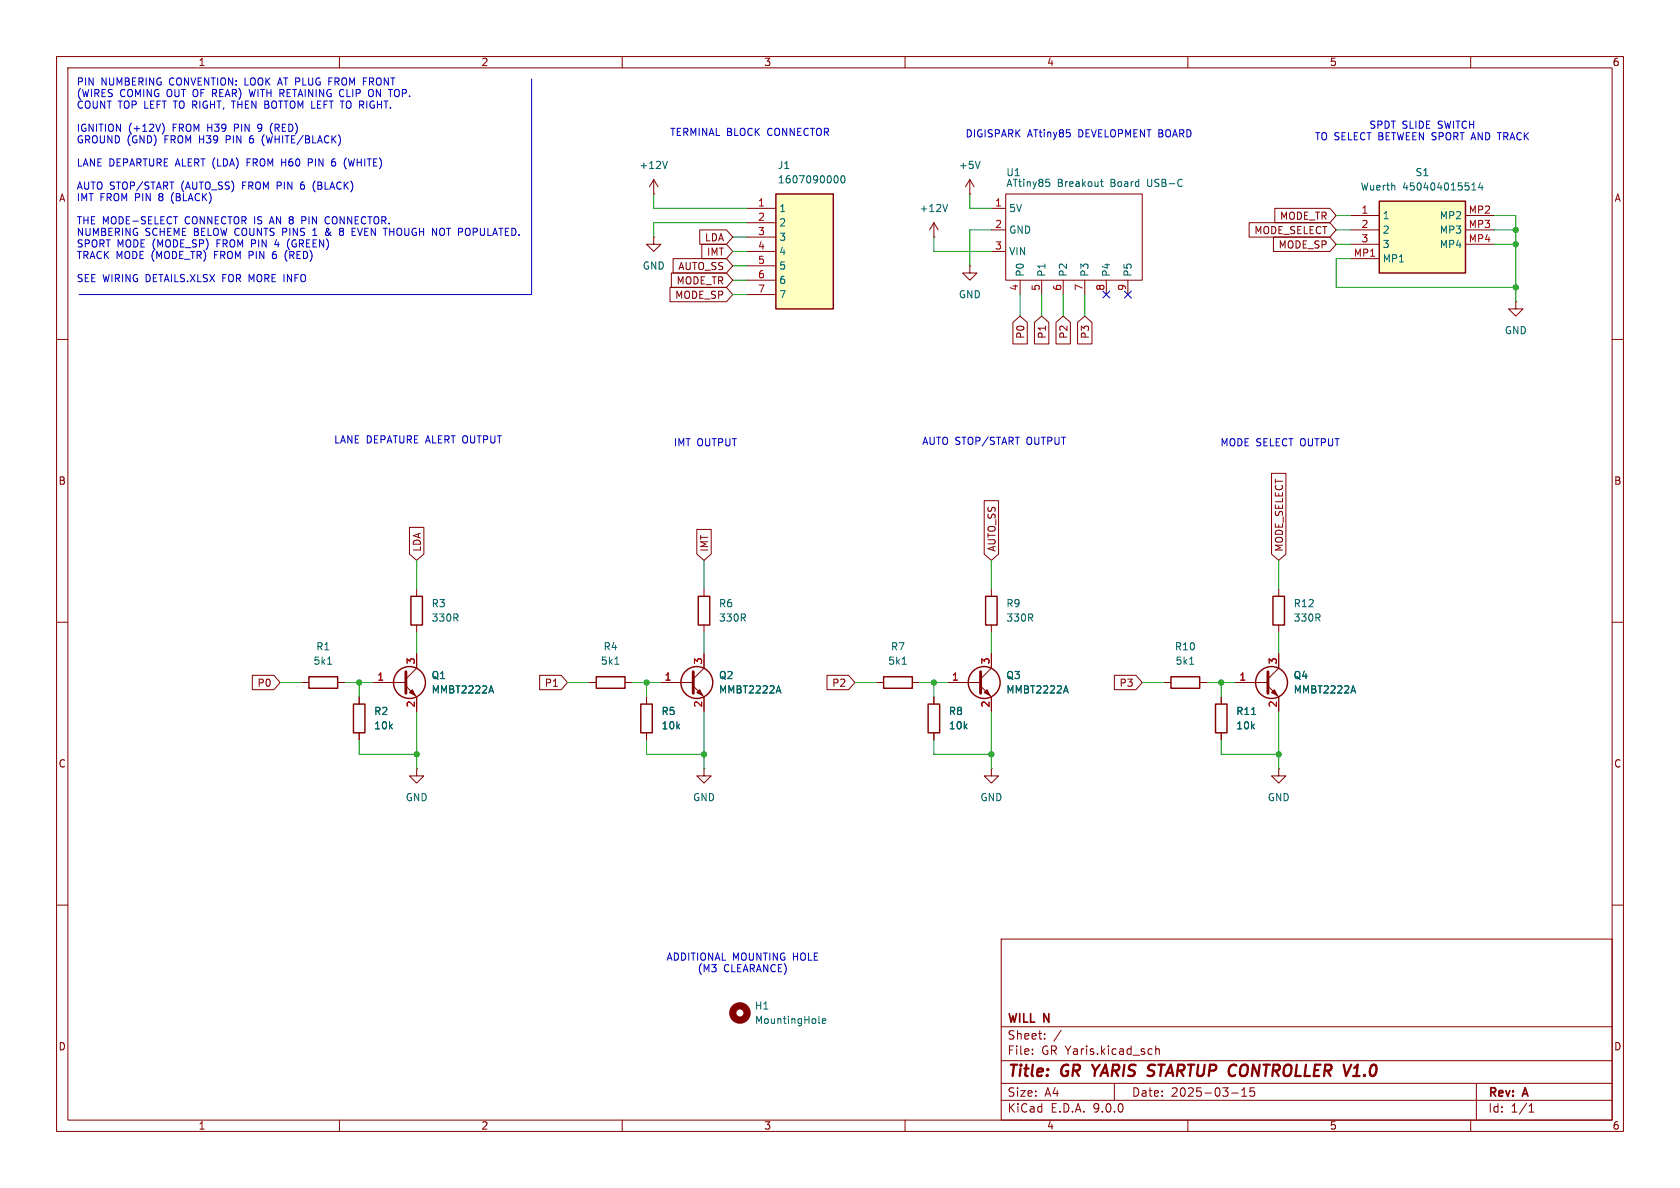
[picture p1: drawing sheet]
<svg xmlns="http://www.w3.org/2000/svg" width="297mm" height="210mm" viewBox="0 0 297 210" stroke-linecap="round" stroke-linejoin="round" font-family="sans-serif">
<g fill="none" stroke="#840000" stroke-width=".18">
<path d="M10 10h277v190h-277zM12 12h273v186h-273zM60 10v2M110 10v2M160 10v2M210 10v2M260 10v2M165.1 39.4l-.8 1.2M165.1 39.4l.8 1.2M165.1 39.4v2.5M175.3 36.8h2.5M177.8 34.3h24.1v15.2h-24.1z"/>
<path d="M165.1 41.9h.1M175.3 40.6h2.5M175.3 44.5h2.5M180.3 49.5v2.6M184.1 49.5v2.6M188 49.5v2.6M191.8 49.5v2.6M195.6 49.5v2.6M199.4 49.5v2.6M10 60h2M285 60h2M10 110h2"/>
<path d="M124.5 115.6v2.5l-1.9 1.9M124.5 104.1v1.3M124.5 110.5v1.3M175.3 115.6v2.5l-1.9 1.9M226.1 115.6v2.5l-1.9 1.9M285 110h2M73.7 135.9v1.3h1.2l-1.2 1.2-1.3-1.2h1.3M73.7 135.9h.1M116.8 120.7h5.8M122.6 121.3l1.9 1.9v2.5M154.9 120.7h1.3M161.3 120.7h1.3"/>
<path d="M165.1 123.2v1.3M165.1 129.5v1.3M167.6 120.7h5.8M173.4 121.3l1.9 1.9v2.5M175.3 135.9v1.3h1.2l-1.2 1.2-1.3-1.2h1.3M175.3 135.9h.1M218.4 120.7h5.8M224.2 121.3l1.9 1.9v2.5M10 160h2M177 166h108v32h-108zM285 160h2M60 198v2"/>
<path d="M110 198v2M160 198v2M177 194.5h108M177 191.5h108M177 187.5h108M177 181.5h108M182.5 186.3v.1M182.5 185.5v.1M184.7 183.6v.1M184.7 182.8v.1M187.6 182.1l-1.3 2M197 191.5v3"/>
<path d="M203.5 185.4l.2 .1M203.7 186.3l-.2 .1M204.3 184.9v1.5M204.3 185.5l.2-.1 .4 .1 .1 .9M210 198v2M217.7 193.2h1.2M219.5 193.8h.9M219.5 192.7l.5-.4v1.5M221.7 192.3h-.7v.7l.2-.1h.5l.1 .3-.1 .5-.2 .1-.5-.1M260 198v2M261 191.5v6.5M270.3 196.6h.9"/>
<path d="M270.3 195.5l.4-.4v1.5"/>
</g>
<path d="M193.1 188.2l.5 1.1M203.3 189.2l.6 .2M203.5 188.2h.4M203.9 190l-.3 .2" fill="none" stroke="#840000" stroke-width=".4"/>
<path d="M167.5 36.1l-.4 1.3M184.9 31.7h.6M185 32.2h.3l.3 .2-.1 .4-.5 .2M194.5 32.1h.5M194.7 31.7v1.1l.3 .2M159.5 117.4h.7M137.3 122.1h.6M137.6 121.2l.5 1.3M188.1 122.1h.6M188.4 121.2l.5 1.3M238.9 122.1h.6M239.2 121.2l.5 1.3" fill="none" stroke="#006464" stroke-width=".18"/>
<path d="M122.6 118.7v3.9M173.4 118.7v3.9M224.2 118.7v3.9" fill="none" stroke="#840000" stroke-width=".51"/>
<g fill="none" stroke="#840000" stroke-width=".25">
<path d="M123.4 105.4h2.1v5.1h-2.1zM156.2 119.6h5.1v2.1h-5.1zM164.1 124.5h2v5h-2z"/>
<circle cx="123.2" cy="120.6" r="2.82"/>
<circle cx="174" cy="120.6" r="2.82"/>
<circle cx="224.8" cy="120.6" r="2.82"/>
</g>
<g fill="#840000" stroke="#840000" stroke-width=".18">
<path d="M224.8 122.4l.5-.5 .5 1z"/>
<path d="M123.2 122.4l.5-.5 .5 1z"/>
<path d="M174 122.4l.5-.5 .5 1z"/>
</g>
<path d="M243.8 35.6h15.3v12.7h-15.3z" fill="#ffffc2"/>
<path d="M243.8 35.6h15.3v12.7h-15.3zM54.6 119.6h5.1v2.1h-5.1zM105.4 119.6h5.1v2.1h-5.1zM207 119.6h5.1v2.1h-5.1zM225 105.4h2.1v5.1h-2.1zM113.3 124.5h2v5h-2z" fill="none" stroke="#840000" stroke-width=".25"/>
<g fill="none" stroke="#840000" stroke-width=".18">
<path d="M115.6 34.3h.1M115.6 31.8l-.8 1.2M115.6 31.8l.7 1.2M115.6 31.8v2.5M171.4 34.3h.1M171.4 31.8l-.7 1.2M171.4 31.8l.8 1.2M171.4 31.8v2.5M238.8 38.1h5M259.1 38.1h5.1M115.6 41.9v1.3h1.2l-1.2 1.3-1.3-1.3h1.3M115.6 41.9h.1"/>
<path d="M171.4 47v1.3h1.3l-1.3 1.2-1.2-1.2h1.2M171.4 47h.1M238.8 40.6h5M238.8 43.2h5M238.8 45.7h5M259.1 40.6h5.1M259.1 43.2h5.1M226.1 104.1v1.3M226.1 110.5v1.3M53.3 120.7h1.3M59.7 120.7h1.3M104.1 120.7h1.3"/>
<path d="M110.5 120.7h1.3M114.3 123.2v1.3M114.3 129.5v1.3M205.7 120.7h1.3M212.1 120.7h1.3"/>
</g>
<path d="M118 28.5l-.4 1.3M173.3 28.5l-.5 1.3M260.2 33.6h.7M260.3 32.6l.3-.3v1.3M261.7 32.3l-.3 .9h.8M262 32.8v.8M57.9 117.4h.7M108.7 117.4h.7M210.3 117.4h.7" fill="none" stroke="#006464" stroke-width=".18"/>
<path d="M137.2 34.3h10.1v20.3h-10.1z" fill="#ffffc2"/>
<g fill="none" stroke="#840000" stroke-width=".25">
<path d="M137.2 34.3h10.1v20.3h-10.1zM72.6 105.4h2.1v5.1h-2.1zM174.2 105.4h2.1v5.1h-2.1zM62.5 124.5h2v5h-2zM214.9 124.5h2v5h-2z"/>
<circle cx="72.4" cy="120.6" r="2.82"/>
</g>
<g fill="none" stroke="#840000" stroke-width=".18">
<path d="M132.1 36.8h5.1M132.1 39.4h5.1M220.8 39.4h14.3l1.1 1.2-1.1 1.3h-14.3zM225.4 36.8h9.7l1.1 1.3-1.1 1.3h-9.7zM118.4 50.8h10l1.1 1.3-1.1 1.2h-10zM118.7 48.3h9.7l1.1 1.2-1.1 1.3h-9.7zM119 45.7h9.4l1.1 1.3-1.1 1.3h-9.4zM123.7 40.6h4.7l1.1 1.3-1.1 1.3h-4.7zM124.1 43.2h4.3l1.1 1.3-1.1 1.2h-4.3zM132.1 41.9h5.1M132.1 44.5h5.1M132.1 47h5.1"/>
<path d="M132.1 49.5h5.1M132.1 52.1h5.1M179.1 57l1.2-1.1 1.3 1.1v3.8h-2.5zM182.9 57l1.2-1.1 1.3 1.1v3.8h-2.5zM186.7 57l1.3-1.1 1.2 1.1v3.8h-2.5zM190.5 57l1.3-1.1 1.2 1.1v3.8h-2.5zM225.1 41.9h10l1.1 1.3-1.1 1.3h-10zM268 53.3v1.3h1.2l-1.2 1.3-1.3-1.3h1.3M268 53.3h.1M72.4 93.2h2.5v4.7l-1.2 1.2-1.3-1.2zM123.2 93.6h2.5v4.3l-1.2 1.2-1.3-1.2zM174 88.5h2.5v9.4l-1.2 1.2-1.3-1.2z"/>
<path d="M224.8 83.7h2.5v14.2l-1.2 1.2-1.3-1.2zM44.6 119.4h3.8l1.1 1.3-1.1 1.2h-3.8zM73.7 115.6v2.5l-1.9 1.9M73.7 104.1v1.3M73.7 110.5v1.3M95.4 119.4h3.8l1.1 1.3-1.1 1.2h-3.8zM124.5 115.6v2.5M146.2 119.4h3.8l1.1 1.3-1.1 1.2h-3.8zM175.3 104.1v1.3M175.3 110.5v1.3M175.3 115.6v2.5M197 119.4h3.8l1.1 1.3-1.1 1.2h-3.8z"/>
<path d="M226.1 115.6v2.5M63.5 123.2v1.3M63.5 129.5v1.3M66 120.7h5.8M71.8 121.3l1.9 1.9v2.5M114.3 123.2v1.3M114.3 129.5v1.3M116.8 120.7h2.6M124.5 135.9v1.3h1.2l-1.2 1.2-1.3-1.2h1.3M124.5 135.9h.1M124.5 123.2v2.5M165.1 123.2v1.3"/>
<path d="M165.1 129.5v1.3M167.6 120.7h2.6M175.3 123.2v2.5M215.9 123.2v1.3M215.9 129.5v1.3M218.4 120.7h2.6M226.1 135.9v1.3h1.2l-1.2 1.2-1.3-1.2h1.3M226.1 135.9h.1M226.1 123.2v2.5"/>
</g>
<g fill="none" stroke="#006464" stroke-width=".18">
<path d="M147.7 31.1a.68 .68 0 0 1 .5 .6 .68 .68 0 0 1-.5 .6M148.8 31.2l.2-.1a.68 .68 0 0 1 .4 .6 .68 .68 0 0 1-.4 .6l-.2-.1-.1-.4zM86.5 122.1h.6M86.8 121.2l.5 1.3M137.3 122.1h.6M137.6 121.2l.5 1.3M188.1 122.1h.6M188.4 121.2l.5 1.3M221.3 126.3h.7M238.9 122.1h.6M239.2 121.2l.5 1.3M144.8 180.7l.2 .2"/>
<path d="M145.4 180.5l.6-.1-.1-.3h-.3l-.2 .2v.6h.5"/>
</g>
<path d="M71.8 118.7v3.9" fill="none" stroke="#840000" stroke-width=".51"/>
<path d="M72.4 122.4l.5-.5 .5 1z" fill="#840000" stroke="#840000" stroke-width=".18"/>
<circle cx="130.8" cy="179.1" r="1.27" fill="none" stroke="#840000" stroke-width="1.3"/>
<g fill="none" stroke="#0000c2" stroke-width=".18">
<path d="M44 15.8l.3 1.3M58.1 14.4h.5M58.1 13.8h.6M65.9 16.9l-.4 .2M94 14v38.1h-80M28.7 21.8a1.46 1.46 0 0 1 0 1.9M44.3 24.1a.99 .99 0 0 0-.1 1.1l.1 .1M44.3 24.5l-.2 .2M45.7 23.2h.2M45.8 22l-.2 .2v.3l.2 .2M46.5 24.2a1.48 1.48 0 0 0 .2 1.5M48.2 21.8a1.46 1.46 0 0 0 0 1.9"/>
<path d="M53.3 32.3a.99 .99 0 0 0-.1 1.1h.2M53.4 39h.4M53.4 32.7l-.3 .2M53.8 38.3h-.4v1.3M54.5 28.7h.5M55 28.1h-.5v1.3M55.7 32a1.46 1.46 0 0 0 0 1.9M57.6 39.4l.4 .2M58 38.3l-.4 .2M58.7 29.3h.5M58.7 28.6h.5M59.2 28.1h-.3l-.2 .3"/>
<path d="M189.2 23.5v.6M48.3 44.6a.99 .99 0 0 0 0 1.1h.1M48.4 44.9l-.2 .3M48.9 42.3l-.3 .9h.8M50.5 44.6a1.48 1.48 0 0 0 .3 1.6M50.9 42.6a1.48 1.48 0 0 0 .3 1.6M55.3 41.6h.7M55.5 40.5l-.2 .2M57.9 40.4l-.2 .1 .2 .5M58 40.8l-.5 .4 .1 .4h.4M60.1 41.5l.1 .1h.4M60.1 40.8l.1 .1"/>
<path d="M60.2 40.9h.3M60.2 40.9l-.1 .1M60.5 40.9l.1 .1M60.6 40.8l-.1 .1M62.2 41.6h.6M62.2 41h.5"/>
</g>
<g fill="none" stroke="#009600" stroke-width=".18">
<path d="M115.6 34.3v2.5h16.5M132.1 39.4h-16.5v2.5M171.4 34.3v2.5h3.9M236.2 38.1h2.6M264.2 38.1h3.8v15.2M129.5 44.5h2.6M129.5 41.9h2.6M129.5 52.1h2.6M129.5 47h2.6M129.5 49.5h2.6M165.1 41.9v2.6h10.2M175.3 40.6h-3.9v6.4"/>
<path d="M180.3 52.1v3.8M184.1 52.1v3.8M188 52.1v3.8M191.8 52.1v3.8M236.2 43.2h2.6M236.2 40.6h2.6M238.8 45.7h-2.6v5.1h31.8M264.2 43.2h3.8M264.2 40.6h3.8M73.7 99.1v5M124.5 99.1v5M175.3 99.1v5"/>
<path d="M226.1 99.1v5M73.7 111.8v3.8M124.5 111.8v3.8M175.3 111.8v3.8M226.1 111.8v3.8M49.5 120.7h3.8M61 120.7h5M63.5 130.8v2.6h10.2M63.5 120.7v2.5M73.7 125.7v10.2M100.3 120.7h3.8M111.8 120.7h5"/>
<path d="M114.3 130.8v2.6h10.2M114.3 120.7v2.5M124.5 125.7v10.2M151.1 120.7h3.8M162.6 120.7h5M165.1 120.7v2.5M165.1 130.8v2.6h10.2M175.3 125.7v10.2M201.9 120.7h3.8M213.4 120.7h5M215.9 130.8v2.6h10.2M215.9 120.7v2.5"/>
<path d="M226.1 125.7v10.2"/>
</g>
<path d="M195 51.5l1.2 1.2M196.2 51.5l-1.2 1.2M198.8 51.5l1.2 1.2M200 51.5l-1.2 1.2" fill="none" stroke="#000084" stroke-width=".18"/>
<g fill="#009600" stroke="#009600" stroke-width=".18">
<circle cx="268" cy="43.2" r=".46"/>
<circle cx="268" cy="40.6" r=".46"/>
<circle cx="268" cy="50.8" r=".46"/>
<circle cx="124.5" cy="133.4" r=".46"/>
<circle cx="114.3" cy="120.7" r=".46"/>
<circle cx="73.7" cy="133.4" r=".46"/>
<circle cx="215.9" cy="120.7" r=".46"/>
<circle cx="165.1" cy="120.7" r=".46"/>
<circle cx="226.1" cy="133.4" r=".46"/>
<circle cx="175.3" cy="133.4" r=".46"/>
<circle cx="63.5" cy="120.7" r=".46"/>
</g>
<g font-size="2.8" fill="#840000">
<text x="178" y="190.9">Title:</text>
<text x="187.7" y="190.9">GR</text>
<text x="194" y="190.9">YARIS</text>
<text x="204.6" y="190.9">STARTUP CONTROLLER V1.0</text>
</g>
<g font-size="2.1" fill="#840000">
<text x="178" y="184">Sheet:</text>
<text x="178" y="181.2">WILL</text>
<text x="184.6" y="181.2">N</text>
<text x="178" y="186.7">File:</text>
<text x="184.1" y="186.7">GR Yaris.kicad_sch</text>
<text x="178" y="196.9">KiCad</text>
<text x="178" y="194.1">Size:</text>
<text x="184.7" y="194.1">A4</text>
<text x="185.7" y="196.9">E.D.A.</text>
<text x="193.3" y="196.9">9.0.0</text>
<text x="200" y="194.1">Date:</text>
<text x="207" y="194.1">2025-03-15</text>
<text x="263" y="194.3">Rev:</text>
<text x="263" y="196.9">Id:</text>
<text x="267.1" y="196.9">1/1</text>
<text x="269.4" y="194.3">A</text>
</g>
<g font-size="1.8" fill="#840000">
<text x="35" y="11.9">1</text>
<text x="85" y="11.9">2</text>
<text x="135" y="11.9">3</text>
<text x="185" y="11.9">4</text>
<text x="235" y="11.9">5</text>
<text x="285" y="11.9">6</text>
<text x="10.3" y="35.9">A</text>
<text x="285.3" y="35.9">A</text>
<text x="221.6" y="41.6">MODE_SELECT</text>
<text x="226.2" y="39.1">MODE_TR</text>
<text x="119.8" y="47.9">AUTO_SS</text>
<text x="124.5" y="42.9">LDA</text>
<text x="124.9" y="45.4">IMT</text>
<text x="225.9" y="44.1">MODE_SP</text>
<text x="119.3" y="53">MODE_SP</text>
<text x="119.5" y="50.5">MODE_TR</text>
<text x="181.3" y="60" transform="rotate(-90 181.3 60)">P0</text>
<text x="185.1" y="60" transform="rotate(-90 185.1 60)">P1</text>
<text x="188.9" y="60" transform="rotate(-90 188.9 60)">P2</text>
<text x="192.7" y="60" transform="rotate(-90 192.7 60)">P3</text>
<text x="10.3" y="85.9">B</text>
<text x="285.3" y="85.9">B</text>
<text x="74.6" y="97.6" transform="rotate(-90 74.6 97.6)">LDA</text>
<text x="125.4" y="97.6" transform="rotate(-90 125.4 97.6)">IMT</text>
<text x="176.2" y="97.6" transform="rotate(-90 176.2 97.6)">AUTO_SS</text>
<text x="227" y="97.6" transform="rotate(-90 227 97.6)">MODE_SELECT</text>
<text x="45.4" y="121.6">P0</text>
<text x="96.2" y="121.6">P1</text>
<text x="147" y="121.6">P2</text>
<text x="197.8" y="121.6">P3</text>
<text x="10.3" y="135.9">C</text>
<text x="285.3" y="135.9">C</text>
<text x="10.3" y="185.9">D</text>
<text x="285.3" y="185.9">D</text>
<text x="35" y="199.9">1</text>
<text x="85" y="199.9">2</text>
<text x="135" y="199.9">3</text>
<text x="185" y="199.9">4</text>
<text x="235" y="199.9">5</text>
<text x="285" y="199.9">6</text>
</g>
<g font-size="1.8" fill="#0000c2">
<text x="13.5" y="15.4">PIN</text>
<text x="13.5" y="17.5">(WIRES</text>
<text x="17.8" y="15.4">NUMBERING</text>
<text x="21.2" y="17.5">COMING OUT OF REAR)</text>
<text x="30" y="15.4">CONVENTION: LOOK AT PLUG</text>
<text x="44.8" y="17.5">WITH RETAINING CLIP</text>
<text x="59" y="15.4">FROM FRONT</text>
<text x="66.4" y="17.5">ON TOP.</text>
<text x="13.5" y="19.5">COUNT TOP LEFT TO RIGHT, THEN BOTTOM LEFT TO RIGHT.</text>
<text x="13.5" y="23.6">IGNITION</text>
<text x="22.7" y="23.6">(+12V)</text>
<text x="30.6" y="23.6">FROM H39</text>
<text x="41.9" y="23.6">PIN</text>
<text x="46.2" y="23.6">9</text>
<text x="48.6" y="23.6">(RED)</text>
<text x="242" y="23">SPDT SLIDE</text>
<text x="254.3" y="23">SWITCH</text>
<text x="13.5" y="25.7">GROUND (GND)</text>
<text x="13.5" y="29.8">LANE DEPARTURE ALERT (LDA)</text>
<text x="29.2" y="25.7">FROM H39</text>
<text x="40.4" y="25.7">PIN</text>
<text x="44.1" y="29.8">FROM H60</text>
<text x="44.8" y="25.7">6</text>
<text x="47.2" y="25.7">(WHITE/BLACK)</text>
<text x="55.3" y="29.8">PIN</text>
<text x="59.7" y="29.8">6</text>
<text x="62.1" y="29.8">(WHITE)</text>
<text x="118.4" y="24.2">TERMINAL BLOCK</text>
<text x="135.8" y="24.2">CONNECTOR</text>
<text x="170.6" y="24.5">DIGISPARK</text>
<text x="181.6" y="24.5">ATtiny85</text>
<text x="190.7" y="24.5">DEVELOPMENT BOARD</text>
<text x="232.4" y="25">TO SELECT BETWEEN SPORT AND TRACK</text>
<text x="13.5" y="33.8">AUTO STOP/START</text>
<text x="13.5" y="35.9">IMT FROM PIN</text>
<text x="28.3" y="35.9">8</text>
<text x="30.7" y="35.9">(BLACK)</text>
<text x="32.1" y="33.8">(AUTO_SS)</text>
<text x="43.1" y="33.8">FROM PIN</text>
<text x="53.8" y="33.8">6</text>
<text x="56.2" y="33.8">(BLACK)</text>
<text x="13.5" y="40">THE MODE-SELECT</text>
<text x="32.8" y="40">CONNECTOR IS</text>
<text x="48.2" y="40">AN 8</text>
<text x="54.2" y="40">PIN</text>
<text x="58.5" y="40">CONNECTOR.</text>
<text x="13.5" y="42">NUMBERING</text>
<text x="13.5" y="44.1">SPORT MODE (MODE_SP)</text>
<text x="13.5" y="46.1">TRACK MODE (MODE_TR)</text>
<text x="25.6" y="42">SCHEME BELOW COUNTS PINS</text>
<text x="38.1" y="46.1">FROM PIN</text>
<text x="38.6" y="44.1">FROM PIN</text>
<text x="48.8" y="46.1">6</text>
<text x="49.3" y="44.1">4</text>
<text x="51.2" y="46.1">(RED)</text>
<text x="51.6" y="44.1">(GREEN)</text>
<text x="56" y="42">1</text>
<text x="58.3" y="42">&amp;</text>
<text x="61.1" y="42">8</text>
<text x="63.5" y="42">EVEN THOUGH NOT POPULATED.</text>
<text x="13.5" y="50.2">SEE WIRING DETAILS.XLSX</text>
<text x="39.6" y="50.2">FOR MORE INFO</text>
<text x="59" y="78.6">LANE DEPATURE ALERT OUTPUT</text>
<text x="119" y="79.1">IMT OUTPUT</text>
<text x="162.9" y="78.8">AUTO STOP/START</text>
<text x="181.6" y="78.8">OUTPUT</text>
<text x="215.7" y="79.1">MODE SELECT OUTPUT</text>
<text x="117.7" y="170">ADDITIONAL MOUNTING HOLE</text>
<text x="123.2" y="172.1">(M3</text>
<text x="127.9" y="172.1">CLEARANCE)</text>
</g>
<g font-size="1.8" fill="#006464">
<text x="112.9" y="30.1">+12V</text>
<text x="137.4" y="30.1">J1</text>
<text x="137.4" y="32.6">1607090000</text>
<text x="169.4" y="30.1">+5V</text>
<text x="177.8" y="33.2">ATtiny85</text>
<text x="177.8" y="31.3">U1</text>
<text x="186.9" y="33.2">Breakout</text>
<text x="196.4" y="33.2">Board</text>
<text x="203.1" y="33.2">USB-C</text>
<text x="240.4" y="33.9">Wuerth</text>
<text x="248" y="33.9">450404015514</text>
<text x="250.1" y="31.3">S1</text>
<text x="137.7" y="37.7">1</text>
<text x="137.7" y="40.2">2</text>
<text x="162.5" y="37.7">+12V</text>
<text x="178.3" y="37.7">5V</text>
<text x="178.3" y="41.5">GND</text>
<text x="244.3" y="39">1</text>
<text x="244.3" y="41.5">2</text>
<text x="254.4" y="39">MP2</text>
<text x="254.4" y="41.5">MP3</text>
<text x="113.5" y="47.9">GND</text>
<text x="137.7" y="42.8">3</text>
<text x="137.7" y="45.3">4</text>
<text x="137.7" y="47.9">5</text>
<text x="178.3" y="45.3">VIN</text>
<text x="244.3" y="44">3</text>
<text x="244.3" y="46.6">MP1</text>
<text x="254.4" y="44">MP4</text>
<text x="137.7" y="50.4">6</text>
<text x="137.7" y="52.9">7</text>
<text x="169.4" y="52.9">GND</text>
<text x="181.2" y="49" transform="rotate(-90 181.2 49)">P0</text>
<text x="185" y="49" transform="rotate(-90 185 49)">P1</text>
<text x="188.8" y="49" transform="rotate(-90 188.8 49)">P2</text>
<text x="192.6" y="49" transform="rotate(-90 192.6 49)">P3</text>
<text x="196.4" y="49" transform="rotate(-90 196.4 49)">P4</text>
<text x="200.3" y="49" transform="rotate(-90 200.3 49)">P5</text>
<text x="265.9" y="59.3">GND</text>
<text x="76.2" y="107.5">R3</text>
<text x="127" y="107.5">R6</text>
<text x="177.8" y="107.5">R9</text>
<text x="228.6" y="107.5">R12</text>
<text x="76.2" y="110.1">330R</text>
<text x="127" y="110.1">330R</text>
<text x="177.8" y="110.1">330R</text>
<text x="228.6" y="110.1">330R</text>
<text x="55.3" y="117.7">5k1</text>
<text x="55.8" y="115.2">R1</text>
<text x="106.1" y="117.7">5k1</text>
<text x="106.6" y="115.2">R4</text>
<text x="156.9" y="117.7">5k1</text>
<text x="157.4" y="115.2">R7</text>
<text x="207.6" y="115.2">R10</text>
<text x="207.7" y="117.7">5k1</text>
<text x="76.2" y="120.2">Q1</text>
<text x="76.2" y="122.8">MMBT2222A</text>
<text x="127" y="120.2">Q2</text>
<text x="127" y="122.8">MMBT2222A</text>
<text x="177.8" y="120.2">Q3</text>
<text x="177.8" y="122.8">MMBT2222A</text>
<text x="228.6" y="120.2">Q4</text>
<text x="228.6" y="122.8">MMBT2222A</text>
<text x="66" y="126.6">R2</text>
<text x="66" y="129.1">10k</text>
<text x="116.8" y="126.6">R5</text>
<text x="116.8" y="129.1">10k</text>
<text x="167.6" y="126.6">R8</text>
<text x="167.6" y="129.1">10k</text>
<text x="218.4" y="129.1">10k</text>
<text x="218.4" y="126.6">R11</text>
<text x="71.6" y="141.8">GND</text>
<text x="122.4" y="141.8">GND</text>
<text x="173.2" y="141.8">GND</text>
<text x="224" y="141.8">GND</text>
<text x="133.4" y="178.7">H1</text>
<text x="133.4" y="181.2">MountingHole</text>
</g>
<g font-size="1.8" fill="#a90000">
<text x="133.9" y="36.6">1</text>
<text x="133.9" y="39.1">2</text>
<text x="133.9" y="41.7">3</text>
<text x="175.8" y="36.6">1</text>
<text x="175.8" y="40.4">2</text>
<text x="240.6" y="37.8">1</text>
<text x="240.6" y="40.4">2</text>
<text x="259.6" y="37.8">MP2</text>
<text x="259.6" y="40.4">MP3</text>
<text x="133.9" y="44.2">4</text>
<text x="133.9" y="46.7">5</text>
<text x="175.8" y="44.2">3</text>
<text x="239.2" y="45.5">MP1</text>
<text x="240.6" y="42.9">3</text>
<text x="259.6" y="42.9">MP4</text>
<text x="133.9" y="49.3">6</text>
<text x="133.9" y="51.8">7</text>
<text x="180.1" y="51.5" transform="rotate(-90 180.1 51.5)">4</text>
<text x="183.9" y="51.5" transform="rotate(-90 183.9 51.5)">5</text>
<text x="187.7" y="51.5" transform="rotate(-90 187.7 51.5)">6</text>
<text x="191.5" y="51.5" transform="rotate(-90 191.5 51.5)">7</text>
<text x="195.3" y="51.5" transform="rotate(-90 195.3 51.5)">8</text>
<text x="199.1" y="51.5" transform="rotate(-90 199.1 51.5)">9</text>
<text x="73.4" y="117.5" transform="rotate(-90 73.4 117.5)">3</text>
<text x="124.2" y="117.5" transform="rotate(-90 124.2 117.5)">3</text>
<text x="175" y="117.5" transform="rotate(-90 175 117.5)">3</text>
<text x="225.8" y="117.5" transform="rotate(-90 225.8 117.5)">3</text>
<text x="66.6" y="120.4">1</text>
<text x="73.4" y="125.2" transform="rotate(-90 73.4 125.2)">2</text>
<text x="117.4" y="120.4">1</text>
<text x="124.2" y="125.2" transform="rotate(-90 124.2 125.2)">2</text>
<text x="168.2" y="120.4">1</text>
<text x="175" y="125.2" transform="rotate(-90 175 125.2)">2</text>
<text x="219" y="120.4">1</text>
<text x="225.8" y="125.2" transform="rotate(-90 225.8 125.2)">2</text>
</g>
</svg>
